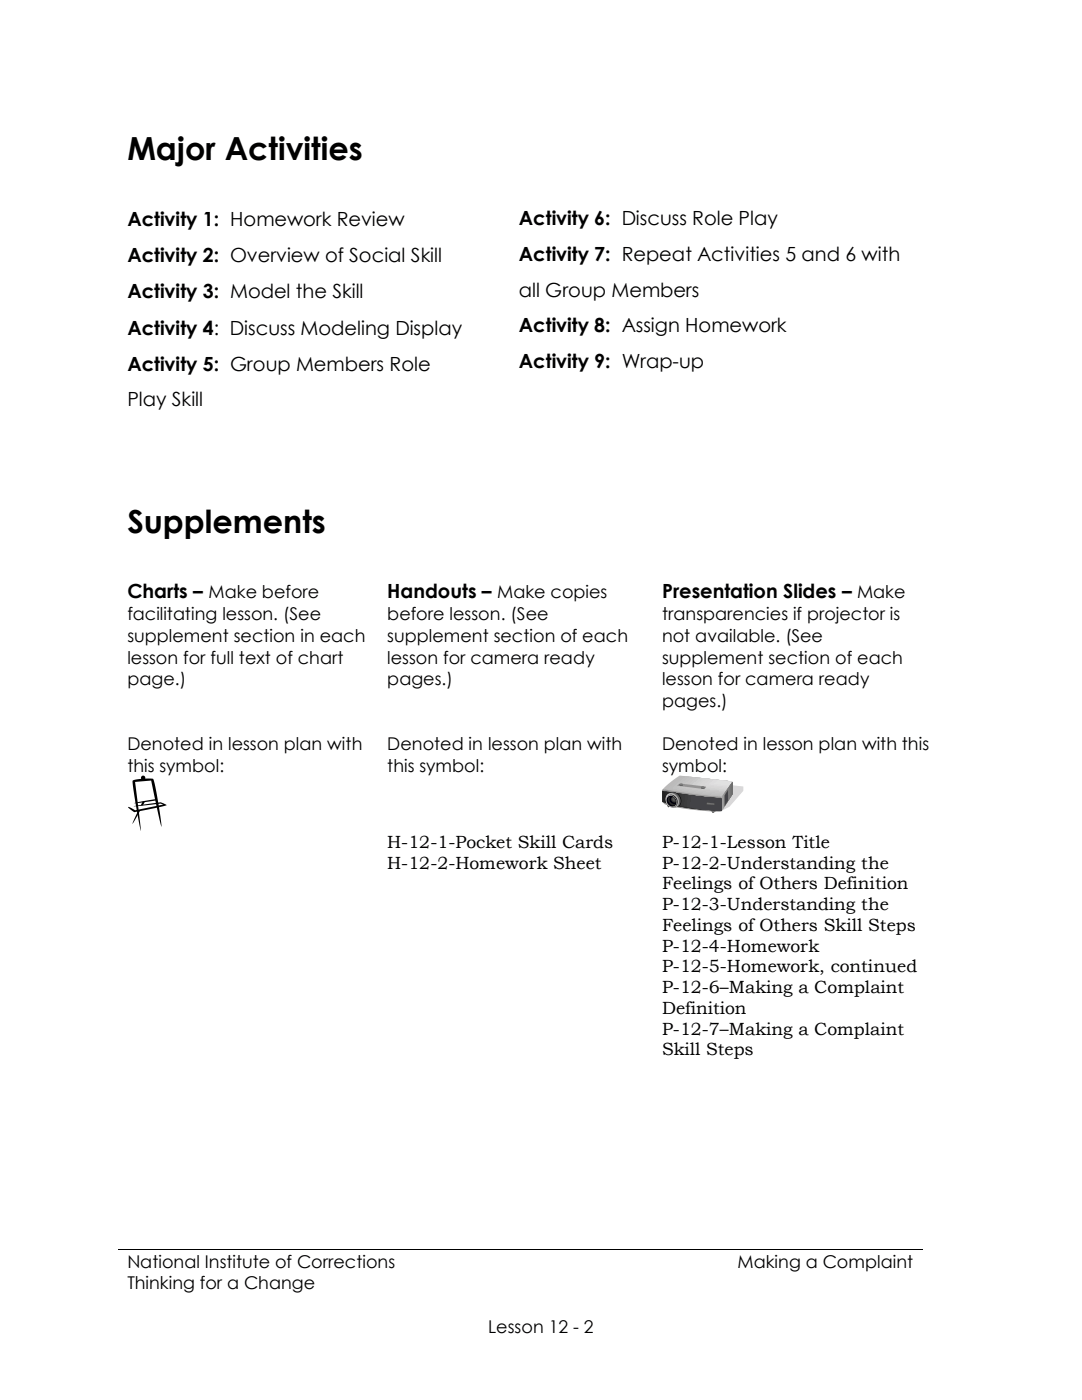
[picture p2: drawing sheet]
<svg xmlns="http://www.w3.org/2000/svg" width="216mm" height="279mm" viewBox="0 0 216 279" stroke-linecap="round" stroke-linejoin="round" font-family="sans-serif">
<path d="M23.5 249.3h65.4M89.1 249.3h95.1" fill="none" stroke="#000" stroke-width=".2"/>
<path d="M88.9 249.3h.2v.1h-.2z" fill-rule="evenodd" fill="#000"/>
<g fill="#fff">
<path d="M24.6 41h.3v.2h-.3z" fill-rule="evenodd"/>
<path d="M24.6 41h.3v.2h-.3z" fill-rule="evenodd"/>
<path d="M24.9 41h69v.2h-69z" fill-rule="evenodd"/>
<path d="M93.9 41h.2v.2h-.2z" fill-rule="evenodd"/>
<path d="M93.9 41h.2v.2h-.2z" fill-rule="evenodd"/>
<path d="M24.6 41.2h.3v7.2h-.3z" fill-rule="evenodd"/>
<path d="M93.9 41.2h.2v7.2h-.2z" fill-rule="evenodd"/>
<path d="M24.6 48.4h.3v7.1h-.3z" fill-rule="evenodd"/>
<path d="M93.9 48.4h.2v7.1h-.2z" fill-rule="evenodd"/>
<path d="M24.6 62.7h.3v.2h-.3z" fill-rule="evenodd"/>
<path d="M24.6 62.7h.3v.2h-.3z" fill-rule="evenodd"/>
<path d="M24.9 62.7h69v.2h-69z" fill-rule="evenodd"/>
<path d="M93.9 62.7h.2v.2h-.2z" fill-rule="evenodd"/>
<path d="M93.9 62.7h.2v.2h-.2z" fill-rule="evenodd"/>
<path d="M24.6 55.5h.3v7.2h-.3z" fill-rule="evenodd"/>
<path d="M93.9 55.5h.2v7.2h-.2z" fill-rule="evenodd"/>
</g>
<g fill="#000">
<path d="M25.6 161l1.4 .7 5.6-1.1-.6-.2-5.3 .5 4.3-.6a2.26 2.26 0 0 1 2.3 .4l-5.7 1.2a1.16 1.16 0 0 1-1.6-.4z" fill-rule="evenodd"/>
<path d="M26.8 160.3l4.4-.8v.2z" fill-rule="evenodd"/>
<path d="M27.6 161.8l.4-.1-1.6 2.7z" fill-rule="evenodd"/>
<path d="M28.4 160l.6-.1-.5 .8h-.4z" fill-rule="evenodd"/>
<path d="M26.5 155.8l1.7-.4a.45 .45 0 0 1 .3-.6 .45 .45 0 0 1 .5 .6h1.5a52 52 0 0 1 1.7 9.6l-2-9.2-3.2 .3 1.1 9.7v-.1a80.8 80.8 0 0 1-1.6-9.9z" fill-rule="evenodd"/>
</g>
<path d="M143.7 156.4l4.6 .6v.8l-2.7 3.2-1.5 .8-1.6-3.9z" fill-rule="evenodd" fill="#d8d8d8"/>
<g fill="#4f4449">
<path d="M141.8 161.7l1.2 .1-.7 .4h-.2z" fill-rule="evenodd"/>
<path d="M133.1 160.4l1.1 .3-.9 .4z" fill-rule="evenodd"/>
</g>
<path d="M132.6 157.1l3-2.3 10.4 1.1 .3 .4-2.4 2.9-8-.9-3.7-.8z" fill-rule="evenodd" fill="#bcb7ba"/>
<path d="M133.3 157.2l2.1-1.7a1.86 1.86 0 0 1 2.1-.5l8.5 .9 .2 .4-1.5 1.9a1.27 1.27 0 0 1-1.7 .7l-7.1-.9-2.7-.6z" fill-rule="evenodd" fill="#bfbabc"/>
<path d="M134.4 156.9l1.6-1.3a1.9 1.9 0 0 1 2.1-.5l6.5 .7a1.87 1.87 0 0 1 1.6 .4l-1.4 1.8a1.19 1.19 0 0 1-1.6 .7l-5.9-.7-3.2-.7z" fill-rule="evenodd" fill="#c4bfc1"/>
<path d="M135.2 157l1.6-1.3a1.91 1.91 0 0 1 2.2-.5l5.7 .6a1.76 1.76 0 0 1 1.5 .4l-1.3 1.7a1.1 1.1 0 0 1-1.5 .6l-6.3-.8-2.1-.5z" fill-rule="evenodd" fill="#c6c1c4"/>
<path d="M136.2 156.8l1.3-1.1a1.77 1.77 0 0 1 2.1-.5l5.2 .6a1.62 1.62 0 0 1 1.4 .4l-1.2 1.5a1.01 1.01 0 0 1-1.4 .6l-4.7-.6-3-.6z" fill-rule="evenodd" fill="#c9c4c6"/>
<path d="M137 156.9l.7-.7a2.48 2.48 0 0 1 2.9-.9l5.5 .7a.66 .66 0 0 1-.4 .8l-.6 .7a.93 .93 0 0 1-1.3 .6l-5-.7-2-.4z" fill-rule="evenodd" fill="#cec6c9"/>
<path d="M138 156.7l.5-.5a2.28 2.28 0 0 1 2.7-.8l4.9 .6a.69 .69 0 0 1-.5 .8l-.4 .6a.95 .95 0 0 1-1.4 .4l-4.1-.5-1.9-.4z" fill-rule="evenodd" fill="#d3ced1"/>
<path d="M138.9 156.6l.5-.4a1.99 1.99 0 0 1 2.3-.7l4.3 .5 .1 .2-.8 .9a1.15 1.15 0 0 1-1.5 .5l-5.1-.8z" fill-rule="evenodd" fill="#d8d1d3"/>
<path d="M139.7 156.6l.9-.8a1.27 1.27 0 0 1 1.5-.3l3.9 .5 .1 .2-.7 .8a1.12 1.12 0 0 1-1.5 .4l-3.4-.5-.9-.2z" fill-rule="evenodd" fill="#dbd3d6"/>
<path d="M140.5 156.6l.3-.3a2.02 2.02 0 0 1 2.4-.7l2.8 .4 .1 .1-.4 .5a1.16 1.16 0 0 1-1.5 .6z" fill-rule="evenodd" fill="#ddd6d8"/>
<path d="M141.6 156.4l.1-.2a1.54 1.54 0 0 1 2-.5l2.3 .3 .1 .1-.3 .4a1.13 1.13 0 0 1-1.6 .4l-2.8-.4z" fill-rule="evenodd" fill="#e2dbdd"/>
<path d="M142.4 156.3l.9-.7 2.7 .4 .1 .1-.7 .7-3.1-.4z" fill-rule="evenodd" fill="#e5dde0"/>
<path d="M132.2 157.5l6.4 1 5.4 .5v2.9a38.3 38.3 0 0 1-11.4-1.4l-.4-.5-.1-2.2z" fill-rule="evenodd" fill="#9b9391"/>
<path d="M146.1 156.1l.2 .5v1.8l-2.3 3.5v-2.8z" fill-rule="evenodd" fill="#a59e9b"/>
<path d="M146.1 156.1l.2 .9a2.85 2.85 0 0 1-.8 2.6l-1.4 2.1v-1.4a2.74 2.74 0 0 1 .8-2.5z" fill-rule="evenodd" fill="#a39999"/>
<path d="M146.1 156.1l.2 .9a2.76 2.76 0 0 1-.8 2.5l-1.2 1.9v-1.4a2.69 2.69 0 0 1 .8-2.5z" fill-rule="evenodd" fill="#9b9396"/>
<path d="M146.1 156.1v.1a3.5 3.5 0 0 1-.8 3.7l-.8 1.2v-1.4a2.6 2.6 0 0 1 .7-2.3z" fill-rule="evenodd" fill="#998e93"/>
<path d="M146.1 156.1l.1 .2a3.8 3.8 0 0 1-1 3.7l-.5 .8v-1.3a2.4 2.4 0 0 1 .6-2.2z" fill-rule="evenodd" fill="#91898e"/>
<path d="M146.1 156.1l.1 .2a3.6 3.6 0 0 1-.9 3.6l-.5 .6v-1.9a2.09 2.09 0 0 1 .7-1.6z" fill-rule="evenodd" fill="#8e848c"/>
<path d="M146.1 156.1l.2 .8a3.2 3.2 0 0 1-1 2.9l-.3 .5v-2.6z" fill-rule="evenodd" fill="#877f89"/>
<path d="M146.1 156.1l.2 .8a2.84 2.84 0 0 1-.8 2.7l-.3 .4v-1.3a2.99 2.99 0 0 1 .8-2.4z" fill-rule="evenodd" fill="#847a87"/>
<path d="M146.1 156.1l.2 .8a3 3 0 0 1-.8 2.6l-.1 .2v-1.2a2.69 2.69 0 0 1 .6-2.2z" fill-rule="evenodd" fill="#7c7582"/>
<path d="M146.1 156.1l.2 .3v1a2.25 2.25 0 0 1-.7 1.9l-.1 .1v-1.2a2.19 2.19 0 0 1 .5-1.8z" fill-rule="evenodd" fill="#7a707f"/>
<path d="M146.1 156.1l.2 .3v1a1.69 1.69 0 0 1-.5 1.5l-.1 .2v-2.3z" fill-rule="evenodd" fill="#726b7c"/>
<path d="M146.1 156.1l.2 .2v2.1l-.4 .4v-2.2z" fill-rule="evenodd" fill="#70667a"/>
<path d="M132.1 157.8l4.8 .8 7 .8 .1 2.4-6.2-.5a26.3 26.3 0 0 1-5.7-1.3z" fill-rule="evenodd" fill="#28231c"/>
<path d="M132.7 157.9l5.6 .9 5.6 .6 .1 2.4-6.3-.5-2.5-.4-2.2-.6-.3-.1z" fill-rule="evenodd" fill="#2b2821"/>
<path d="M133.4 158l4 .7 6.5 .7 .1 2.4-5.7-.4-2.6-.5-2.4-.6z" fill-rule="evenodd" fill="#2d2826"/>
<path d="M134 158.1l4.7 .7 5.2 .6 .1 2.4-5.7-.5-2.4-.4-1.9-.5z" fill-rule="evenodd" fill="#302d2b"/>
<path d="M134.7 158.2l4.8 .7 4.4 .5 .1 2.4-5.1-.4-2-.3-2.3-.6z" fill-rule="evenodd" fill="#333033"/>
<path d="M135.3 158.3l4.1 .6 4.5 .5 .1 2.4-5.4-.4-3.4-.8z" fill-rule="evenodd" fill="#353335"/>
<path d="M135.9 158.4l8 1 .1 2.4-5.1-.4-3.1-.6z" fill-rule="evenodd" fill="#38353d"/>
<path d="M136.6 158.5l7.3 .9 .1 2.4-4.5-.3-3.1-.6z" fill-rule="evenodd" fill="#3a383f"/>
<path d="M137.2 158.6l6.7 .8 .1 2.4-3.8-.3-3.1-.5z" fill-rule="evenodd" fill="#3d3a47"/>
<path d="M137.8 158.7l6.1 .6 .1 2.5-3.8-.3-2.5-.4z" fill-rule="evenodd" fill="#3f3f4c"/>
<path d="M138.5 158.8l5.4 .5 .1 2.5-3.5-.2-2.2-.4z" fill-rule="evenodd" fill="#423f51"/>
<g fill="#444456">
<path d="M139.1 158.9l4.8 .4 .1 2.5-5.1-.5z" fill-rule="evenodd"/>
<path d="M145.3 157.6v2.2l-.7 1.2v-2.3z" fill-rule="evenodd"/>
</g>
<path d="M133.5 158.3a1.6 1.6 0 0 1 2.1 .6 1.6 1.6 0 0 1-.3 2.1 1.66 1.66 0 0 1-1.8-.7 1.66 1.66 0 0 1 0-2z" fill-rule="evenodd" fill="#00000f"/>
<path d="M133.5 158.4a1.56 1.56 0 0 1 2 .5 1.56 1.56 0 0 1-.3 2.1 1.62 1.62 0 0 1-1.8-.7 1.62 1.62 0 0 1 .1-1.9z" fill-rule="evenodd" fill="#60605b"/>
<path d="M133.2 158.5a1.56 1.56 0 0 1 2 .6 1.56 1.56 0 0 1-.3 2 1.62 1.62 0 0 1-1.8-.6 1.62 1.62 0 0 1 .1-2z" fill-rule="evenodd" fill="#b5a891"/>
<path d="M133.2 158.6a1.47 1.47 0 0 1 1.9 .5 1.47 1.47 0 0 1-.3 1.9 1.52 1.52 0 0 1-1.7-.6 1.52 1.52 0 0 1 .1-1.8z" fill-rule="evenodd" fill="#baaf99"/>
<path d="M133.2 158.6a1.35 1.35 0 0 1 1.8 .6 1.35 1.35 0 0 1-.5 1.8 1.47 1.47 0 0 1-1.4-.8 1.47 1.47 0 0 1 .1-1.6z" fill-rule="evenodd" fill="#c4b7a3"/>
<path d="M133.2 158.6a1.27 1.27 0 0 1 1.7 .5 1.27 1.27 0 0 1-.5 1.7 1.37 1.37 0 0 1-1.3-.7 1.37 1.37 0 0 1 .1-1.5z" fill-rule="evenodd" fill="#c9bfa8"/>
<path d="M133.2 158.6a1.17 1.17 0 0 1 1.6 .5 1.17 1.17 0 0 1-.4 1.6 1.27 1.27 0 0 1-1.3-.7 1.27 1.27 0 0 1 .1-1.4z" fill-rule="evenodd" fill="#cec4af"/>
<path d="M133.3 158.7a1.08 1.08 0 0 1 1.4 .4 1.08 1.08 0 0 1-.4 1.5 1.17 1.17 0 0 1-1.2-.6 1.17 1.17 0 0 1 .2-1.3z" fill-rule="evenodd" fill="#d6ceba"/>
<path d="M133.3 158.7a.99 .99 0 0 1 1.3 .4 .99 .99 0 0 1-.4 1.4 1.08 1.08 0 0 1-1-.6 1.08 1.08 0 0 1 .1-1.2z" fill-rule="evenodd" fill="#ddd3c1"/>
<path d="M133.3 158.7a.88 .88 0 0 1 1.2 .5 .88 .88 0 0 1-.5 1.1 .99 .99 0 0 1-.7-1.6z" fill-rule="evenodd" fill="#e5ddcc"/>
<path d="M133.3 158.8a.79 .79 0 0 1 1.1 .3 .79 .79 0 0 1-.5 1.1 .88 .88 0 0 1-.6-1.4z" fill-rule="evenodd" fill="#eae2d3"/>
<path d="M133.3 158.8a.69 .69 0 0 1 1 .4 .69 .69 0 0 1-.6 .9 .78 .78 0 0 1-.4-1.3z" fill-rule="evenodd" fill="#efead8"/>
<path d="M133.3 158.8a.6 .6 0 0 1 .9 .3 .6 .6 0 0 1-.5 .8 .69 .69 0 0 1-.4-1.1z" fill-rule="evenodd" fill="#f9f2e2"/>
<path d="M133.3 158.8a.51 .51 0 0 1 .8 .3 .51 .51 0 0 1-.6 .7l-.3-.4z" fill-rule="evenodd" fill="#fff9ea"/>
<path d="M133.3 158.8a1.28 1.28 0 0 1 1.7 .5 1.28 1.28 0 0 1-.5 1.7 1.39 1.39 0 0 1-1.3-.7 1.39 1.39 0 0 1 .1-1.5z" fill-rule="evenodd" fill="#00000f"/>
<path d="M133.2 158.9a1.23 1.23 0 0 1 1.7 .5 1.23 1.23 0 0 1-.5 1.7 1.34 1.34 0 0 1-1.3-.7 1.34 1.34 0 0 1 .1-1.5z" fill-rule="evenodd" fill="#c1bcb2"/>
<path d="M133.2 158.9a1.16 1.16 0 0 1 1.6 .5 1.16 1.16 0 0 1-.5 1.6 1.26 1.26 0 0 1-1.2-.7 1.26 1.26 0 0 1 .1-1.4z" fill-rule="evenodd" fill="#c6c1b7"/>
<path d="M133.2 158.9a1.08 1.08 0 0 1 1.5 .5 1.08 1.08 0 0 1-.4 1.4 1.17 1.17 0 0 1-1.2-.6 1.17 1.17 0 0 1 .1-1.3z" fill-rule="evenodd" fill="#c9c6bf"/>
<path d="M133.2 159a1.01 1.01 0 0 1 1.4 .4 1.01 1.01 0 0 1-.4 1.3 1.09 1.09 0 0 1-1.1-.5 1.09 1.09 0 0 1 .1-1.2z" fill-rule="evenodd" fill="#ccccc1"/>
<path d="M133.2 159a.94 .94 0 0 1 1.3 .4 .94 .94 0 0 1-.4 1.2 1.02 1.02 0 0 1-1-.5 1.02 1.02 0 0 1 .1-1.1z" fill-rule="evenodd" fill="#d1d1c6"/>
<path d="M133.2 159a.85 .85 0 0 1 1.2 .4 .85 .85 0 0 1-.5 1.1 .95 .95 0 0 1-.7-1.5z" fill-rule="evenodd" fill="#d3d6ce"/>
<path d="M133.3 159a.77 .77 0 0 1 1 .4 .77 .77 0 0 1-.4 1 .87 .87 0 0 1-.6-1.4z" fill-rule="evenodd" fill="#d8dbd3"/>
<path d="M133.2 159.1a.68 .68 0 0 1 1 .2 .68 .68 0 0 1-.5 1 .82 .82 0 0 1-.5-1.2z" fill-rule="evenodd" fill="#dbe0db"/>
<path d="M133.3 159.1a.62 .62 0 0 1 .9 .3 .62 .62 0 0 1-.5 .8 .7 .7 0 0 1-.4-1.1z" fill-rule="evenodd" fill="#e0e5e0"/>
<path d="M133.2 159.1a.53 .53 0 0 1 .9 .2 .53 .53 0 0 1-.6 .7l-.3-.4z" fill-rule="evenodd" fill="#e2eae2"/>
<circle cx="133.6" cy="159.5" r=".46" fill="#e5efea"/>
<circle cx="133.6" cy="159.4" r=".39" fill="#eaf4ef"/>
<path d="M133.3 159a1.12 1.12 0 0 1 1.5 .4 1.12 1.12 0 0 1-.4 1.5 1.21 1.21 0 0 1-1.2-.6 1.21 1.21 0 0 1 .1-1.3z" fill-rule="evenodd" fill="#00000f"/>
<path d="M134.2 159l.3 .3 .4 .6a.55 .55 0 0 1-.6 .2 .55 .55 0 0 1-.4-.5z" fill-rule="evenodd" fill="#1e3030"/>
<path d="M134.1 159.1l.5 .3a.45 .45 0 0 1 .1 .7 .62 .62 0 0 1-.6-.3 .62 .62 0 0 1 0-.7z" fill-rule="evenodd" fill="#263335"/>
<path d="M134.1 159.2l.2-.1 .3 .3a.41 .41 0 0 1 .1 .7 .58 .58 0 0 1-.6-.3 .58 .58 0 0 1 0-.6z" fill-rule="evenodd" fill="#283538"/>
<path d="M134.2 159.1l.4 .3a.39 .39 0 0 1 .1 .6 .54 .54 0 0 1-.6-.2 .54 .54 0 0 1 .1-.7z" fill-rule="evenodd" fill="#30383d"/>
<path d="M134.1 159.2a.54 .54 0 0 1 .6 .7 .47 .47 0 0 1-.5-.1 .47 .47 0 0 1-.1-.6z" fill-rule="evenodd" fill="#353a42"/>
<path d="M134.1 159.3l.1-.1a.5 .5 0 0 1 .5 .8 .49 .49 0 0 1-.6-.7z" fill-rule="evenodd" fill="#3a3d44"/>
<path d="M134.1 159.3l.2-.1 .1 .1 .3 .5a.39 .39 0 0 1-.5 0 .39 .39 0 0 1-.1-.5z" fill-rule="evenodd" fill="#3f3f4c"/>
<path d="M134.2 159.3a.4 .4 0 0 1 .4 .1 .4 .4 0 0 1 0 .5 .42 .42 0 0 1-.4-.6z" fill-rule="evenodd" fill="#44424f"/>
<path d="M134.2 159.3l.3 .1 .2 .3a.32 .32 0 0 1-.5 0 .32 .32 0 0 1 0-.4z" fill-rule="evenodd" fill="#494454"/>
<path d="M134.3 159.2l.1 .1a.26 .26 0 0 1 .3 .3 .26 .26 0 0 1-.3 .2 .26 .26 0 0 1-.2-.3z" fill-rule="evenodd" fill="#514759"/>
<path d="M134.3 159.3h.1a.24 .24 0 0 1 .2 .4 .24 .24 0 0 1-.3 .1 .24 .24 0 0 1-.1-.4z" fill-rule="evenodd" fill="#54495b"/>
<path d="M134.3 159.3l.3 .2a.18 .18 0 0 1-.3 .2 .18 .18 0 0 1 0-.3z" fill-rule="evenodd" fill="#5b4c60"/>
<path d="M133.4 159.1l.4-.1a.93 .93 0 0 0 0 1.1 .93 .93 0 0 0 1 .3 .85 .85 0 0 1-1.4-.4l-.1-.4z" fill-rule="evenodd" fill="#19233d"/>
<path d="M135.2 156.7l.4-.3 5.2 .6 .1 .1-.4 .4z" fill-rule="evenodd" fill="#9b9391"/>
<g fill="#444456">
<path d="M135.6 156.5a.31 .31 0 0 1 .4-.1 .31 .31 0 0 1 .2 .4h-.5l-.1-.1z" fill-rule="evenodd"/>
<path d="M139.9 157.1a.32 .32 0 0 1 .4-.2 .32 .32 0 0 1 .2 .5h-.5z" fill-rule="evenodd"/>
</g>
<g fill="#7f7777">
<path d="M135.6 156.5a.32 .32 0 0 1 .4-.2 .32 .32 0 0 1 .2 .4h-.5z" fill-rule="evenodd"/>
<path d="M140 157a.31 .31 0 0 1 .4-.1 .31 .31 0 0 1 .1 .4h-.5l-.1-.1z" fill-rule="evenodd"/>
</g>
<path d="M141.1 160.2l1.4 .2v.2l-1.4-.1z" fill-rule="evenodd" fill="#917259"/>
<g fill="#fff">
<path d="M23.5 165.9h1.9v12.4h-1.9z" fill-rule="evenodd"/>
<path d="M73.5 165.9h1.9v12.4h-1.9z" fill-rule="evenodd"/>
<path d="M23.5 178.3h51.9v37.7h-51.9z" fill-rule="evenodd"/>
<path d="M25.4 165.9h48.1v4.2h-48.1z" fill-rule="evenodd"/>
<path d="M25.4 170.1h48.1v4.1h-48.1z" fill-rule="evenodd"/>
<path d="M25.4 174.2h48.1v4.1h-48.1z" fill-rule="evenodd"/>
<path d="M75.4 165.9h1.9v8.3h-1.9z" fill-rule="evenodd"/>
<path d="M128.3 165.9h1.9v8.3h-1.9z" fill-rule="evenodd"/>
<path d="M75.4 174.2h54.8v41.8h-54.8z" fill-rule="evenodd"/>
<path d="M77.3 165.9h51v4.2h-51z" fill-rule="evenodd"/>
<path d="M77.3 170.1h51v4.1h-51z" fill-rule="evenodd"/>
<path d="M130.2 165.9h1.9v50.1h-1.9z" fill-rule="evenodd"/>
<path d="M185.5 165.9h1.9v50.1h-1.9z" fill-rule="evenodd"/>
<path d="M132.1 165.9h53.4v4.2h-53.4z" fill-rule="evenodd"/>
<path d="M132.1 170.1h53.4v4.1h-53.4z" fill-rule="evenodd"/>
<path d="M132.1 174.2h53.4v4.1h-53.4z" fill-rule="evenodd"/>
<path d="M132.1 178.3h53.4v4.2h-53.4z" fill-rule="evenodd"/>
<path d="M132.1 182.5h53.4v4.1h-53.4z" fill-rule="evenodd"/>
<path d="M132.1 186.6h53.4v4.2h-53.4z" fill-rule="evenodd"/>
<path d="M132.1 190.8h53.4v4.1h-53.4z" fill-rule="evenodd"/>
<path d="M132.1 194.9h53.4v4.1h-53.4z" fill-rule="evenodd"/>
<path d="M132.1 199h53.4v4.2h-53.4z" fill-rule="evenodd"/>
<path d="M132.1 203.2h53.4v4.1h-53.4z" fill-rule="evenodd"/>
<path d="M132.1 207.3h53.4v4.2h-53.4z" fill-rule="evenodd"/>
<path d="M132.1 211.5h53.4v4.5h-53.4z" fill-rule="evenodd"/>
</g>
<g font-size="6.3">
<text x="25.4" y="31.8">Major Activities</text>
<text x="25.4" y="106.3">Supplements</text>
</g>
<g font-size="3.9">
<text x="25.4" y="45.2">Activity 1: Homework Review</text>
<text x="103.5" y="44.9">Activity 6: Discuss Role Play</text>
<text x="25.4" y="52.3">Activity 2: Overview of Social Skill</text>
<text x="103.5" y="52">Activity 7: Repeat Activities 5 and 6 with</text>
<text x="25.4" y="59.4">Activity 3: Model the Skill</text>
<text x="103.5" y="59.2">all Group Members</text>
<text x="25.4" y="66.9">Activity 4: Discuss Modeling Display</text>
<text x="103.5" y="66.3">Activity 8: Assign Homework</text>
<text x="25.4" y="74">Activity 5: Group Members Role</text>
<text x="103.5" y="73.5">Activity 9: Wrap-up</text>
<text x="25.4" y="81.1">Play Skill</text>
<text x="25.4" y="119.4">Charts – Make before</text>
<text x="77.3" y="119.4">Handouts – Make copies</text>
<text x="132.1" y="119.4">Presentation Slides – Make</text>
</g>
<g font-size="3.5">
<text x="25.4" y="123.8">facilitating lesson. (See</text>
<text x="77.3" y="123.8">before lesson. (See</text>
<text x="132.1" y="123.8">transparencies if projector is</text>
<text x="25.4" y="128.1">supplement section in each</text>
<text x="77.3" y="128.1">supplement section of each</text>
<text x="132.1" y="128.1">not available. (See</text>
<text x="25.4" y="132.4">lesson for full text of chart</text>
<text x="25.4" y="136.8">page.)</text>
<text x="77.3" y="132.4">lesson for camera ready</text>
<text x="77.3" y="136.8">pages.)</text>
<text x="132.1" y="132.4">supplement section of each</text>
<text x="132.1" y="136.8">lesson for camera ready</text>
<text x="132.1" y="141.1">pages.)</text>
<text x="25.4" y="149.8">Denoted in lesson plan with</text>
<text x="77.3" y="149.8">Denoted in lesson plan with</text>
<text x="132.1" y="149.8">Denoted in lesson plan with this</text>
<text x="25.4" y="154.1">this symbol:</text>
<text x="77.3" y="154.1">this symbol:</text>
<text x="132.1" y="154.1">symbol:</text>
<text x="77.3" y="169.2">H-12-1-Pocket Skill Cards</text>
<text x="77.3" y="173.4">H-12-2-Homework Sheet</text>
<text x="132.1" y="169.2">P-12-1-Lesson Title</text>
<text x="132.1" y="173.4">P-12-2-Understanding the</text>
<text x="132.1" y="177.5">Feelings of Others Definition</text>
<text x="132.1" y="181.6">P-12-3-Understanding the</text>
<text x="132.1" y="185.8">Feelings of Others Skill Steps</text>
<text x="132.1" y="189.9">P-12-4-Homework</text>
<text x="132.1" y="194.1">P-12-5-Homework, continued</text>
<text x="132.1" y="198.2">P-12-6–Making a Complaint</text>
<text x="132.1" y="202.3">Definition</text>
<text x="132.1" y="206.5">P-12-7–Making a Complaint</text>
<text x="132.1" y="210.6">Skill Steps</text>
<text x="25.4" y="253">National Institute of Corrections</text>
<text x="25.4" y="257.3">Thinking for a Change</text>
<text x="147.1" y="253">Making a Complaint</text>
<text x="97.4" y="266">Lesson 12 - 2</text>
</g>
</svg>
